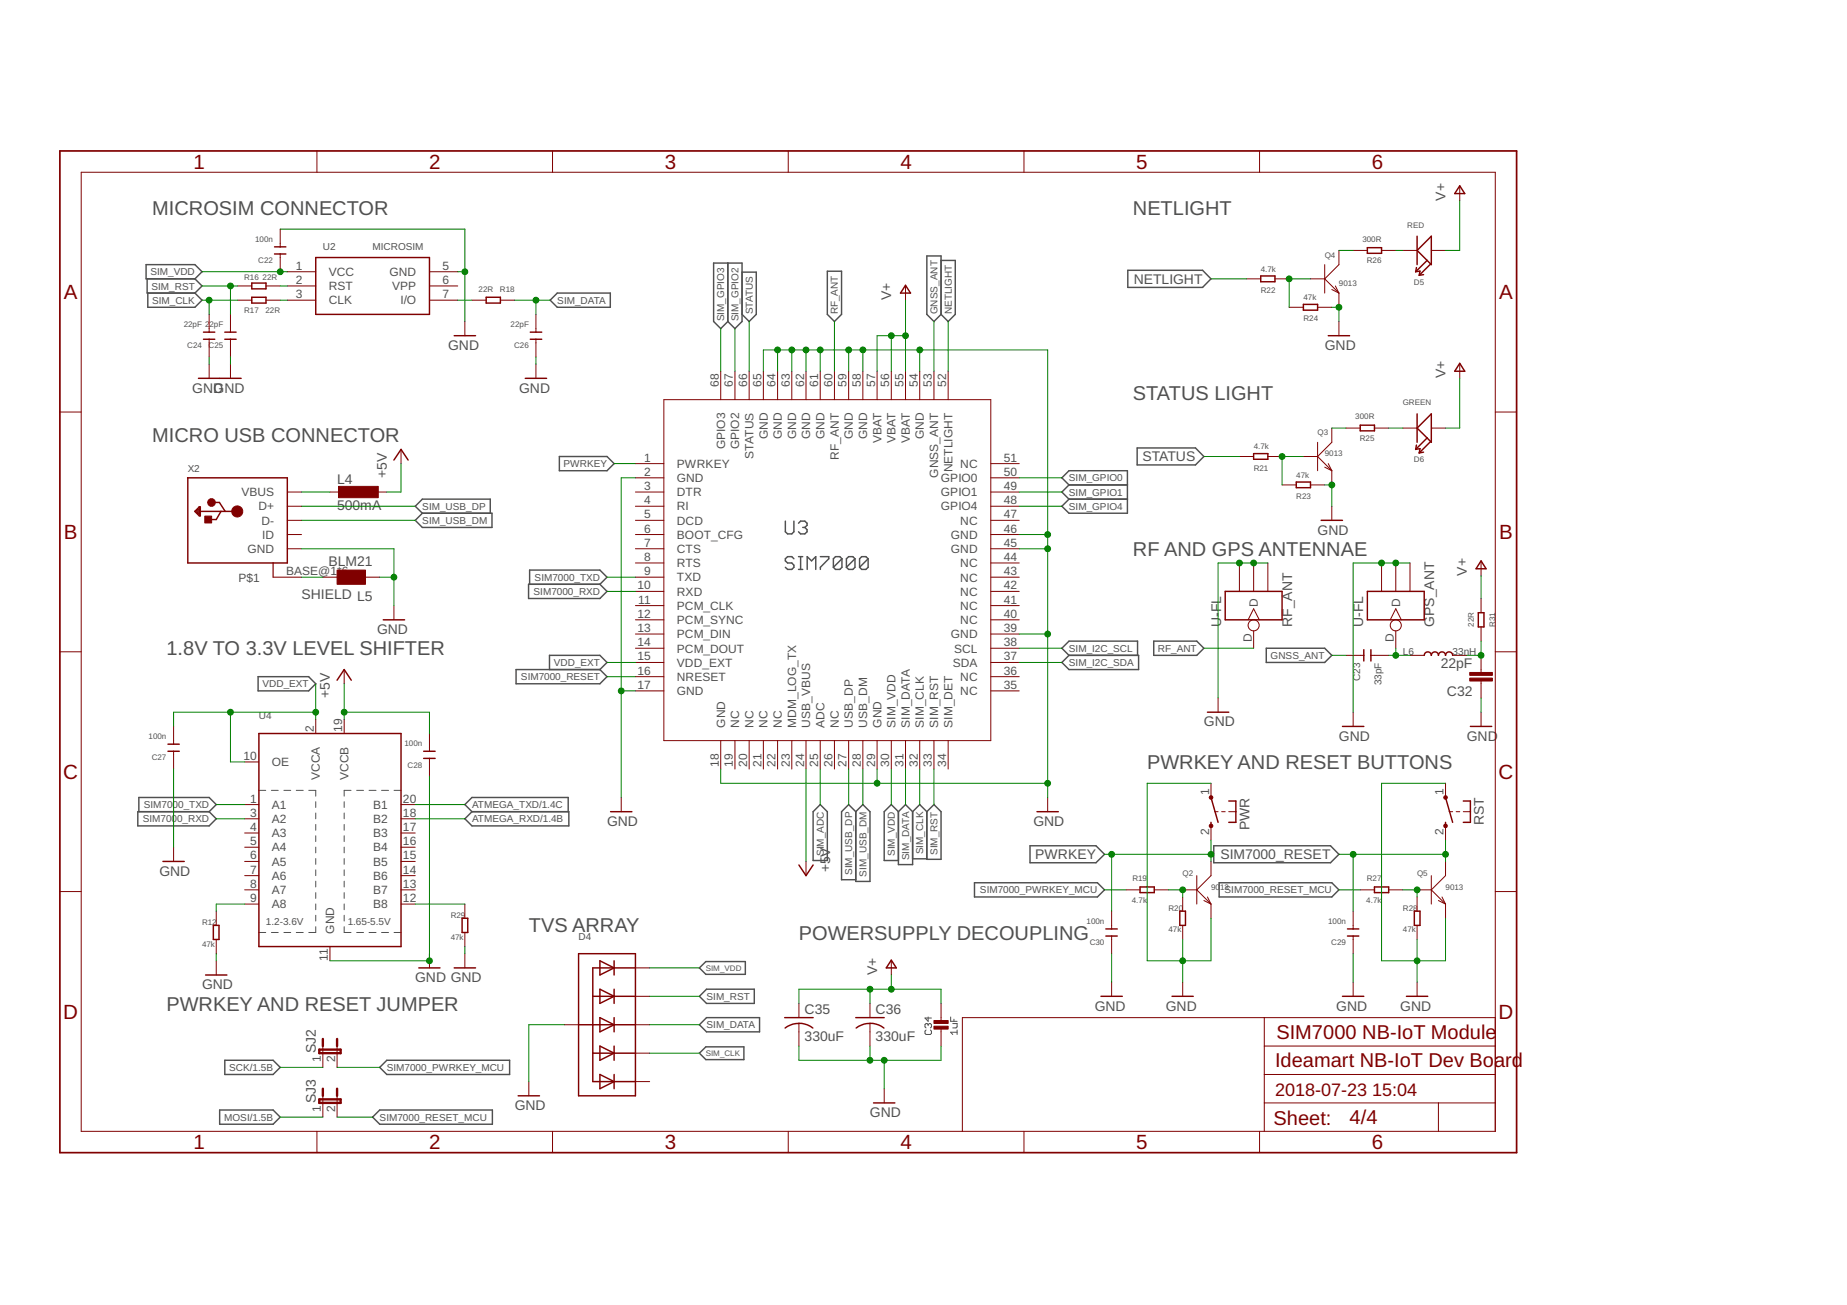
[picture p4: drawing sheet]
<svg xmlns="http://www.w3.org/2000/svg" width="297mm" height="210mm" viewBox="0 0 297 210" stroke-linecap="round" stroke-linejoin="round" font-family="sans-serif">
<g fill="none" stroke="#505050" stroke-width=".16">
<path d="M41.6 127.1h1.1M43.6 127.1h1.1M45.7 127.1h1.1M47.6 127.1h1.2M49.7 127.1h1.1v1M50.8 128.9v1M50.8 130.8v.9M50.8 132.6v.9M50.8 134.4v1M50.8 136.2v1M50.8 138.1v.9M50.8 139.9v.9"/>
<path d="M55.4 128.9v1M55.4 130.8v.9M55.4 132.6v.9M55.4 134.4v1M55.4 136.2v1M55.4 138.1v.9M55.4 139.9v.9M56.5 127.1h-1.1v1M57.4 127.1h1.1M59.4 127.1h1.1M61.4 127.1h1.1M63.4 127.1h1.1"/>
<path d="M41.6 150h1.1M43.6 150h1.1M45.7 150h1.1M47.6 150h1.2M50.8 149.1v.9h-1.1M50.8 141.7v1M50.8 143.6v.9M50.8 145.4v.9M50.8 147.2v.9M55.4 149.1v.9h1.1M55.4 141.7v1M55.4 143.6v.9"/>
<path d="M55.4 145.4v.9M55.4 147.2v.9M57.4 150h1.1M59.4 150h1.1M61.4 150h1.1M63.4 150h1.1M148.9 165.7l-.1 .2v.3l.1 .2h.7l.2-.2v-.3l-.2-.2M149.3 164.8l-.2-.2-.3 .2v.4l.1 .1M149.3 164.8l.2-.2 .3 .2v.4l-.2 .1M149.3 163.6v.7l-.5-.6h1M149.3 164.8v.2M152.9 163.6v.7h1"/>
<path d="M153.2 164.6h.7v.6l-.1 .1h-.6M153.4 163.9v.4M153.9 166h-1l.3 .4M153.9 165.7v.7"/>
</g>
<g fill="none" stroke="#505050" stroke-width=".23">
<path d="M23.5 42.6h7.8l1.2 1.1-1.2 1.2h-7.8zM23.7 44.9v2.2h7.6M23.8 47.1v2.3h7.5l1.2-1.1-1.2-1.2M31.3 44.9l1.2 1.1-1.2 1.1M88.5 48.3l1.1-1.2h8.5v2.3h-8.5zM114.8 42.3h4.5v9.4l-1.1 1.2-1.1-1.2-1.2 1.2-1.1-1.2zM117.1 42.3v9.4M119.3 43.8h2.3v6.8l-1.1 1.1-1.2-1.1M133.1 43.6h2.2v7l-1.1 1.1-1.1-1.1zM149.1 41.2h2.2v9.4l-1.1 1.1-1.1-1.1zM151.3 41.9h2.3v8.7l-1.1 1.1-1.2-1.1M181.4 43.5h12l1.4 1.4-1.4 1.3h-12z"/>
<path d="M90 73.4h7.6l1.2 1.2-1.2 1.1h-7.6zM171.9 78l-1.1-1.1 1.1-1.2h9.4v6.8h-9.4l-1.1-1.1 1.1-1.1M171.9 78h9.4M171.9 78l-1.1 1.1 1.1 1.2M182.9 72.1h9.4l1.3 1.3-1.3 1.4h-9.4zM66.8 83.7l1.1-1.2h11.2v2.3h-11.2zM67.9 82.5l-1.1-1.1 1.1-1.1h10.9v2.2M85 94h11.5l1.1 1.1-1.1 1.2h-11.5zM85.2 94v-2.3h11.3l1.1 1.1-1.1 1.2M126.3 83.8v1.7l.4 .4h.6l.4-.4v-1.7M127.7 89.9l-.4-.4h-.6l-.4 .4v.3l.4 .4h.6l.4 .3v.3l-.4 .4h-.6l-.4-.4M128.4 89.5h.7"/>
<path d="M128.4 91.6h.7M128.4 84.2l.4-.4h.6l.4 .4v.3l-.4 .3M128.8 89.5v2.1M129.1 84.8h.3M129.4 84.8l.4 .4v.3l-.4 .4h-.6l-.4-.4M129.8 91.6v-2.1l.7 .7 .7-.7v2.1M131.9 89.5h1.4v.4l-1.4 1.3v.4M135.4 89.9l-.3-.4h-.7l-.4 .4v1.3M135.4 89.9v1.3l-.3 .4h-.7l-.4-.4M135.4 89.9l-1.4 1.3M137.5 89.9l-.3-.4h-.7l-.4 .4v1.3M137.5 89.9v1.3l-.3 .4h-.7l-.4-.4"/>
<path d="M137.5 89.9l-1.4 1.3M139.6 89.9l-.3-.4h-.7l-.4 .4v1.3M139.6 89.9v1.3l-.3 .4h-.7l-.4-.4M139.6 89.9l-1.4 1.3M171.9 80.3h9.4M41.5 108.8h8.1l1.2 1.2-1.2 1.1h-8.1zM83 107.7h13.5l1.1 1.1-1.1 1.2h-13.5zM88.4 107.7v-2.3h8.1l1.1 1.2-1.1 1.1M170.8 106.6l1.1-1.2h11.2v2.3h-11.2zM171.9 105.4l-1.1-1.1 1.1-1.2h11v2.3M185.5 103.1h7l1.1 1.2-1.1 1.1h-7zM203.6 104.3h9.4l1.2 1.1-1.2 1.2h-9.4z"/>
<path d="M22.2 130.6h11.4l1.2 1.1-1.2 1.1h-11.4zM22.3 130.6v-2.3h11.3l1.2 1.1-1.2 1.2M75.9 130.6h15.6v2.2h-15.6l-1.1-1.1zM75.9 130.6l-1.1-1.2 1.1-1.1h15.5v2.3M130.8 130.6l1.1-1.2 1.2 1.2v7.8h-2.3zM137.6 130.6l-1.1-1.2-1.2 1.2v10.9h2.3M138.8 129.4l1.1 1.2v11.2h-2.3v-11.2zM144.5 130.6l1.1-1.2 1.2 1.2M144.5 130.6v8.5h2.3v-8.5M144.5 130.6l-1.2-1.2-1.1 1.2v7.8h2.3M146.8 130.6l1.1-1.2 1.2 1.2M146.8 138.1h2.3"/>
<path d="M150.2 129.4l1.1 1.2v7.6h-2.2v-7.6zM165.7 136h10.6l1.3 1.4-1.3 1.4h-10.6zM195.2 136h18.8l1.3 1.4-1.3 1.4h-18.8zM112.5 155.7l1-1h6.4v2h-6.4zM156.7 142h19.8l1.1 1.1-1.1 1.2h-19.8zM196.1 142h18.1l1.1 1.1-1.1 1.2h-18.1zM35.3 178.5h8.6l1.2 1.2-1.2 1.1h-8.6zM36.2 170.5h7.7l1.2 1.2-1.2 1.1h-7.7zM61.1 171.7l1.1-1.2h19.8v2.3h-19.8zM61.1 178.5h18.1v2.3h-18.1l-1.2-1.1zM112.5 164.8l1.1-1.1h8.6v2.3h-8.6zM112.5 169.4l1-1h6.1v2h-6.1z"/>
<path d="M112.5 160.3l1.1-1.2h7.7v2.3h-7.7z"/>
</g>
<g fill="none" stroke="#800000" stroke-width=".16">
<path d="M13.1 27.7h227.4v154.3h-227.4zM45.1 36.9v2.8M51 24.3v3.4M88.9 24.3v3.4M126.8 24.3v3.4M164.7 24.3v3.4M202.6 24.3v3.4M234.8 30v2.3M33.6 50.6v2.8M33.6 54.6v2.8M33.6 58.6v2.3M37.1 50.6v2.8"/>
<path d="M37.1 54.6v2.8M37.1 58.6v2.3M38.2 48.3h2.3M38.2 46h2.3M42.8 48.3h2.3M42.8 46h2.3M45.1 40.9v2.8M46.2 48.3h4.6M46.2 43.7h4.6M46.2 46h4.6M69.1 48.3h4.5M69.1 43.7h4.5"/>
<path d="M69.1 46h4.5M74.8 51.7v2.3M75.9 48.3h2.3M80.5 48.3h2.3M86.2 50.6v2.8M86.2 54.6v2.8M86.2 58.6v2.3M115.9 59.7v4.6M118.2 59.7v4.6M120.5 59.7v4.6M122.8 59.7v4.6M125.1 59.7v4.6"/>
<path d="M127.3 59.7v4.6M129.6 59.7v4.6M131.9 59.7v4.6M134.2 59.7v4.6M136.5 59.7v4.6M138.8 59.7v4.6M141.1 59.7v4.6M143.3 59.7v4.6M145.6 46v2.3M145.6 59.7v4.6M147.9 59.7v4.6M150.2 59.7v4.6"/>
<path d="M152.5 59.7v4.6M200.5 44.9h2.3M205 44.9h2.3M207.3 49.4h2.3M210.8 44.9h2.2M211.9 49.4h2.3M213 42.6v4.5M213 44.9l2.3 2.2M214.2 46.6l1.1 .5M214.8 46l.5 1.1M215.3 40.3v2.3l-2.3 2.3M215.3 47.1v2.3"/>
<path d="M215.3 51.7v2.3M217.6 40.3h2.3M222.2 40.3h2.3M225.6 40.3h2.3M230.2 40.3h2.3M234.8 58.6v2.3M9.6 66.3h3.5M46.2 79.1h2.3M53.1 79.1h2.3M59.9 79.1h2.3M64.5 72.3v2.3M102.2 79.1h4.6"/>
<path d="M102.2 76.9h4.6M102.2 74.6h4.6M106.8 64.3h52.5v54.8h-52.5zM159.3 79.1h4.6M159.3 76.9h4.6M159.3 74.6h4.6M199.3 73.4h2.3M203.9 73.4h2.3M206.2 78h2.3M209.6 73.4h2.3M210.8 78h2.2M211.9 71.1v4.6"/>
<path d="M211.9 73.4l2.3 2.3M213 75.1l1.2 .6M213.6 74.6l.6 1.1M214.2 68.9v2.2l-2.3 2.3M214.2 75.7v2.3M216.5 68.9h2.3M221 68.9h2.3M225.6 68.9h2.3M230.2 68.9h2.3M240.5 66.3h3.4M43.9 92.8h4.6M46.2 88.3h2.3"/>
<path d="M46.2 83.7h2.3M46.2 86h2.3M46.2 81.4h2.3M51.9 92.8h2.3M58.8 92.8h2.3M63.4 97.4v2.3M102.2 88.3h4.6M102.2 83.7h4.6M102.2 97.4h4.6M102.2 99.7h4.6M102.2 86h4.6M102.2 95.1h4.6"/>
<path d="M102.2 92.8h4.6M102.2 90.6h4.6M102.2 81.4h4.6M159.3 88.3h4.6M159.3 83.7h4.6M159.3 97.4h4.6M159.3 99.7h4.6M159.3 86h4.6M159.3 95.1h4.6M159.3 92.8h4.6M159.3 90.6h4.6M159.3 81.4h4.6"/>
<path d="M199.3 90.6v4.5M200.7 99.7l.9-1.8 .9 1.8M201.6 90.6v4.5M203.9 90.6v4.5M214.2 81.4v2.3M222.2 90.6v4.5M223.6 99.7l.9-1.8 .9 1.8M224.5 90.6v4.5M226.8 90.6v4.5M238.2 90.3v2.3M238.2 96.3v2.3M9.6 104.8h3.5"/>
<path d="M27.9 116.8v2.9M50.8 115.7v2.3M55.4 107.7v2.3M55.4 115.7v2.3M69.1 118v2.8M102.2 111.1h4.6M102.2 104.3h4.6M102.2 102h4.6M102.2 108.8h4.6M102.2 106.6h4.6M115.9 119.1v4.6M118.2 119.1v4.6"/>
<path d="M120.5 119.1v4.6M122.8 119.1v4.6M125.1 119.1v4.6M127.3 119.1v4.6M129.6 119.1v4.6M131.9 119.1v4.6M134.2 119.1v4.6M136.5 119.1v4.6M138.8 119.1v4.6M141.1 119.1v4.6M143.3 119.1v4.6M145.6 119.1v4.6"/>
<path d="M147.9 119.1v4.6M150.2 119.1v4.6M152.5 119.1v4.6M159.3 111.1h4.6M159.3 104.3h4.6M159.3 102h4.6M159.3 108.8h4.6M159.3 106.6h4.6M195.9 112.3v2.3M201.6 101.5v2.8M216.5 105.4h2.8M217.6 114.6v2.2"/>
<path d="M220.5 105.4h2.8M224.5 101.5v2.8M226.8 105.4h2.2M233.6 105.4h2.3M238.2 100.8v2.3M238.2 105.4v2.8M238.2 109.5v2.8M238.2 114.6v2.2M240.5 104.8h3.4M27.9 120.8v2.9M27.9 136.3v2.3M39.3 129.4h2.3"/>
<path d="M39.3 131.7h2.3M39.3 134h2.3M39.3 136.3h2.3M39.3 138.6h2.3M39.3 122.6h2.3M64.5 129.4h2.3M64.5 131.7h2.3M64.5 134h2.3M64.5 136.3h2.3M64.5 138.6h2.3M69.1 122v2.8M99.9 128.3v2.3"/>
<path d="M129.6 138.6v2.2M168.5 128.3v2.3M194.8 138.6v2.2l-2.3 2.3M194.8 126v2.3M194.8 132.8v2.3M195.3 130.6h.6M196.5 130.6h.5M197.6 130.6h1.2M232.5 138.6v2.2l-2.3 2.3M232.5 126v2.3M232.5 132.8v2.3M233 130.6h.6"/>
<path d="M234.2 130.6h.6M235.3 130.6h1.2M9.6 143.4h3.5M34.8 146.6v2.2M34.8 151.1v2.3M34.8 154.5v2.3M39.3 143.1h2.3M39.3 140.8h2.3M39.3 145.4h2.3M53.1 152.3v2.2M64.5 143.1h2.3M64.5 140.8h2.3"/>
<path d="M64.5 145.4h2.3M69.1 153.4v2.3M74.8 145.4v2.3M74.8 150v2.3M74.8 153.4v2.3M102.2 155.7h2.3M143.3 154.5v2.3M178.8 146.6v2.8M178.8 150.6v2.8M178.8 158v2.3M181.1 143.1h2.2M185.6 143.1h2.3"/>
<path d="M190.2 143.1h2.3M190.2 144.3v2.3M190.2 148.8v2.3M190.2 158v2.3M192.5 140.8v4.6M192.5 143.1l2.3 2.3M193.6 144.8l1.2 .6M194.2 144.3l.6 1.1M194.8 145.4v2.3M217.6 146.6v2.8M217.6 150.6v2.8M217.6 158v2.3"/>
<path d="M218.8 143.1h2.2M223.3 143.1h2.3M227.9 143.1h2.3M227.9 144.3v2.3M227.9 148.8v2.3M227.9 158v2.3M230.2 140.8v4.6M230.2 143.1l2.3 2.3M231.3 144.8l1.2 .6M231.9 144.3l.6 1.1M232.5 145.4v2.3M240.5 143.4h3.4"/>
<path d="M51.9 168.3v3.4M51.9 176.3v3.4M54.2 168.3v3.4M54.2 176.3v3.4M85 174v2.3M90.8 164.8h2.2M102.2 164.8h2.3M102.2 160.3h2.3M102.2 169.4h2.3M102.2 174h2.3M128.5 161.4v2.3M128.5 164.6v3.7"/>
<path d="M139.9 161.4v2.3M139.9 164.6v3.7M142.2 175.1v2.3M151.3 161.4v3M151.3 165.3v3M203.3 177.4h37.2M203.3 163.7v18.3M203.3 172.8h37.2M203.3 168.3h37.2M231.3 177.4v4.6M240.5 163.7h-85.7v18.3M51 182v3.4"/>
<path d="M88.9 182v3.4M126.8 182v3.4M164.7 182v3.4M202.6 182v3.4"/>
<circle cx="201.6" cy="100.6" r=".89"/>
<circle cx="224.5" cy="100.6" r=".89"/>
</g>
<path d="M9.6 24.3h234.3v161.1h-234.3z" fill="none" stroke="#800000" stroke-width=".28"/>
<g fill="none" stroke="#800000" stroke-width=".23">
<path d="M44.2 39.7h1.8M219.9 39.8h2.3v.9h-2.3zM227.9 38v4.6M234.8 29.9l.8 1.2h-1.6zM32.7 54.6h1.8M32.7 53.4h1.8M36.2 54.6h1.8M36.2 53.4h1.8M40.5 45.5h2.3v1h-2.3zM40.5 47.8h2.3v.9h-2.3zM44.2 40.9h1.8M50.8 41.4h18.3v9.2h-18.3z"/>
<path d="M73 54h3.5M78.2 47.8h2.3v.9h-2.3zM85.3 54.6h1.8M85.3 53.4h1.8M145.6 45.9l.8 1.2h-1.6zM202.8 44.4h2.2v.9h-2.2zM209.6 49h2.3v.9h-2.3zM213.6 54h3.4M227.7 43.7l.7-.1-.2 .7M227.8 43l-.1 .7M227.9 40.3l2.3-2.3v4.6zM228.9 44.2l-.7 .1"/>
<path d="M229.5 41.9l-1.8 1.8M230.1 42.5l-1.9 1.8M234.8 58.4l.8 1.3h-1.6zM30.2 76.9h16v13.7h-16v-13.7M31.9 60.9h6.9M63.4 74l1.1-1.7 1.1 1.7M84.5 60.9h3.4M201.6 73h2.3v.9h-2.3zM208.5 77.5h2.3v.9h-2.3zM218.8 68.4h2.2v.9h-2.2zM227.7 72.3l.7-.1-.2 .7M227.8 71.6l-.1 .7"/>
<path d="M227.9 66.6v4.5M228.9 72.7l-.7 .2M229.5 70.4l-1.6-1.5 2.3-2.3v4.5l-.1-.1M229.5 70.4l.6 .6M229.5 70.4l-1.8 1.9M230.1 71l-1.9 1.9M31.5 82.3l.4-.4v.7l-.2-.2v-.1M32 81.5h.2v1.5h-.2l-.7-.7zM32 81.5v1.3M32.2 82.3h6M34.4 80.8h.9l.9 1.5M35.5 82.3l-.7 1.3h-1.1"/>
<path d="M61.6 99.7h3.5M197 95.1h9.2v4.6h-9.2zM212.5 83.7h3.4M219.9 95.1h9.1v4.6h-9.1zM237.7 98.6h1v2.2h-1zM238.2 90.2l.8 1.3h-1.6zM27 119.7h1.8M41.6 118h22.9v34.3h-22.9zM54.2 109.4l1.2-1.7 1.1 1.7M194.2 114.6h3.4M215.9 116.8h3.4M219.3 104.5v1.8"/>
<path d="M220.5 104.5v1.8M229 105.4a.57 .57 0 0 1 .6-.6 .57 .57 0 0 1 .6 .6 .57 .57 0 0 1 .6-.6 .57 .57 0 0 1 .5 .6 .57 .57 0 0 1 .6-.6 .57 .57 0 0 1 .6 .6 .57 .57 0 0 1 .5-.6 .57 .57 0 0 1 .6 .6M236.5 116.8h3.4M26.2 138.6h3.4M27 120.8h1.8M68.1 120.8h1.9M68.1 122h1.9M98.2 130.6h3.4M128.5 139.1l1.1 1.7 1.2-1.7M166.8 130.6h3.4M194.8 132.3v.5M194.8 128.3l1.1 4"/>
<path d="M197.6 128.8h1.2v3.5h-1.2M232.5 132.3v.5M232.5 128.3l1.1 4M235.3 128.8h1.2v3.5h-1.2M33.1 156.8h3.4M34.3 148.8h.9v2.3h-.9zM67.4 155.7h3.4M73 155.7h3.5M74.3 147.7h.9v2.3h-.9zM93 153.4h9.2v22.9h-9.2zM96.5 154.5l2.3 1.2-2.3 1.1zM96.5 159.1l2.3 1.2-2.3 1.1z"/>
<path d="M98.8 154.5v2.3M98.8 159.1v2.3M102.2 155.7h-6.9v18.3h6.9M143.3 154.4l.8 1.3h-1.6zM177.8 150.6h1.9M177.8 149.4h1.9M183.3 142.7h2.3v.9h-2.3zM189.7 146.6h.9v2.2h-.9zM216.7 150.6h1.8M216.7 149.4h1.8M221 142.7h2.3v.9h-2.3zM227.5 146.6h.9v2.2h-.9z"/>
<path d="M83.3 176.3h3.5M93 164.8h9.2M95.3 160.3h6.9M95.3 169.4h6.9M96.5 163.7l2.3 1.1-2.3 1.2zM96.5 168.3l2.3 1.1-2.3 1.1zM96.5 172.8l2.3 1.2-2.3 1.1zM98.8 163.7v2.3M98.8 168.3v2.2M98.8 172.8v2.3M126.2 163.7h4.6M126.3 165.4a3.7 3.7 0 0 1 4.4 0"/>
<path d="M137.6 163.7h4.6M137.7 165.4a3.7 3.7 0 0 1 4.5 0M140.5 177.4h3.4M177.1 160.3h3.4M188.5 160.3h3.4M215.9 160.3h3.4M226.2 160.3h3.4"/>
</g>
<g fill="#800000" stroke="#800000" stroke-width=".16">
<circle cx="194.8" cy="128.3" r=".3"/>
<circle cx="194.8" cy="132.8" r=".3"/>
<circle cx="232.5" cy="128.3" r=".3"/>
<circle cx="232.5" cy="132.8" r=".3"/>
<circle cx="38.2" cy="82.3" r=".9"/>
<circle cx="34" cy="80.8" r=".63"/>
</g>
<g fill="#800000" stroke="#800000" stroke-width=".16">
<path d="M32.9 83h1.1v1.1h-1.1z"/>
<path d="M54.4 78.2h6.4v1.9h-6.4z"/>
<path d="M150.2 165.1h2.3v.4h-2.3z"/>
<path d="M150.2 164.1h2.3v.5h-2.3z"/>
<path d="M54.2 91.7h4.6v2.3h-4.6z"/>
<path d="M236.4 108.2h3.6v.4h-3.6z"/>
<path d="M236.4 109.1h3.6v.4h-3.6z"/>
</g>
<path d="M43.9 90.6v2.2" fill="none" stroke="#800000" stroke-width=".19"/>
<path d="M51.4 168.8h3.4v.6h-3.4zM51.4 176.8h3.4v.6h-3.4zM51.9 167.1v1.2M51.9 175.1v1.2M54.2 167.1v1.2M54.2 175.1v1.2" fill="none" stroke="#800000" stroke-width=".38"/>
<g fill="none" stroke="#008000" stroke-width=".16">
<path d="M45.1 36.9h29.7v14.8M234.8 32.3v8h-2.3M32.5 43.7h13.7M32.5 48.3h5.7M32.5 46h5.7M33.6 48.3v2.3M33.6 57.4v1.2M37.1 46v4.6M37.1 57.4v1.2M45.1 48.3h1.1M45.1 46h1.1M73.6 43.7h1.2"/>
<path d="M73.6 48.3h2.3M82.8 48.3h5.7M86.2 48.3v2.3M86.2 57.4v1.2M115.9 52.9v6.8M118.2 52.9v6.8M120.5 51.7v8M122.8 59.7v-3.4h45.7v72M125.1 56.3v3.4M127.3 56.3v3.4M129.6 56.3v3.4M131.9 56.3v3.4"/>
<path d="M134.2 51.7v8M136.5 56.3v3.4M138.8 56.3v3.4M143.3 54v5.7M145.6 54h-4.5v5.7M145.6 48.3v11.4M147.9 56.3v3.4M150.2 51.7v8M152.5 51.7v8M194.8 44.9h5.7M210.8 44.9h-3.5v4.5M214.2 49.4h1.1v2.3"/>
<path d="M215.3 40.3h2.3M224.5 40.3h1.1M48.5 79.1h4.6M64.5 74.6v4.5h-2.3M98.8 74.6h3.4M102.2 76.9h-2.3v51.4M163.9 76.9h6.9M163.9 79.1h6.9M193.6 73.4h5.7M209.6 73.4h-3.4v4.6M213 78h1.2v3.4M214.2 68.9h2.3"/>
<path d="M223.3 68.9h2.3M234.8 60.9v8h-2.3M48.5 88.3h14.9v9.1M48.5 92.8h3.4M48.5 81.4h18.3M48.5 83.7h18.3M61.1 92.8h2.3M97.6 92.8h4.6M97.6 95.1h4.6M163.9 86h4.6M163.9 88.3h4.6M163.9 81.4h6.9"/>
<path d="M203.9 90.6h-8v21.7M226.8 90.6h-9.2v24M238.2 92.6v3.7M37.1 114.6v8h2.2M50.8 114.6h-22.9v2.2M50.8 110v5.7M55.4 114.6h13.7v3.4M55.4 110v5.7M97.6 106.6h4.6M97.6 108.8h4.6M99.9 111.1h2.3M163.9 102h4.6"/>
<path d="M163.9 104.3h6.9M163.9 106.6h6.9M193.6 104.3h8M214.2 105.4h2.3M223.3 105.4h3.5M224.5 104.3v1.1M238.2 103.1v2.3h-2.3M238.2 112.3v2.3M27.9 123.7v12.6M34.8 129.4h4.5M34.8 131.7h4.5M66.8 129.4h8"/>
<path d="M66.8 131.7h8M69.1 124.8v29.7h-16M115.9 123.7v2.3h52.6M129.6 123.7v14.9M131.9 123.7v5.7M136.5 123.7v5.7M138.8 123.7v5.7M141.1 123.7v2.3M143.3 123.7v5.7M145.6 123.7v5.7M147.9 123.7v5.7M150.2 123.7v5.7"/>
<path d="M177.6 137.4h17.2M178.8 137.4v9.2M194.8 126h-10.3v28.5h10.3v-6.8M194.8 135.1v3.5M215.3 137.4h17.2M217.6 137.4v9.2M232.5 126h-10.3v28.5h10.3v-6.8M232.5 135.1v3.5M34.8 153.4v1.1M39.3 145.4h-4.5v1.2M66.8 145.4h8M74.8 152.3v1.1"/>
<path d="M104.5 155.7h8M139.9 159.1v2.3M143.3 156.8v2.3M177.6 143.1h3.5M178.8 153.4v4.6M187.9 143.1h2.3v1.2M190.2 151.1v6.9M215.3 143.1h3.5M217.6 153.4v4.6M225.6 143.1h2.3v1.2M227.9 151.1v6.9M45.1 171.7h6.8"/>
<path d="M45.1 179.7h6.8M54.2 171.7h6.9M54.2 179.7h5.7M90.8 164.8h-5.8v9.2M104.5 164.8h8M104.5 169.4h8M104.5 160.3h8M128.5 161.4v-2.3h22.8v2.3M128.5 168.3v2.2h22.8v-2.2M139.9 168.3v2.2M142.2 170.5v4.6"/>
</g>
<g fill="#008000" stroke="#008000" stroke-width=".16">
<circle cx="129.6" cy="56.3" r=".47"/>
<circle cx="127.3" cy="56.3" r=".47"/>
<circle cx="125.1" cy="56.3" r=".47"/>
<circle cx="138.8" cy="56.3" r=".47"/>
<circle cx="131.9" cy="56.3" r=".47"/>
<circle cx="136.5" cy="56.3" r=".47"/>
<circle cx="147.9" cy="56.3" r=".47"/>
<circle cx="168.5" cy="126" r=".47"/>
<circle cx="141.1" cy="126" r=".47"/>
<circle cx="168.5" cy="86" r=".47"/>
<circle cx="168.5" cy="88.3" r=".47"/>
<circle cx="168.5" cy="102" r=".47"/>
<circle cx="190.2" cy="154.5" r=".47"/>
<circle cx="215.3" cy="49.4" r=".47"/>
<circle cx="214.2" cy="78" r=".47"/>
<circle cx="74.8" cy="43.7" r=".47"/>
<circle cx="227.9" cy="154.5" r=".47"/>
<circle cx="201.6" cy="90.6" r=".47"/>
<circle cx="199.3" cy="90.6" r=".47"/>
<circle cx="99.9" cy="111.1" r=".47"/>
<circle cx="224.5" cy="90.6" r=".47"/>
<circle cx="222.2" cy="90.6" r=".47"/>
<circle cx="63.4" cy="92.8" r=".47"/>
<circle cx="69.1" cy="154.5" r=".47"/>
<circle cx="139.9" cy="170.5" r=".47"/>
<circle cx="142.2" cy="170.5" r=".47"/>
<circle cx="86.2" cy="48.3" r=".47"/>
<circle cx="33.6" cy="48.3" r=".47"/>
<circle cx="37.1" cy="46" r=".47"/>
<circle cx="45.1" cy="43.7" r=".47"/>
<circle cx="206.2" cy="73.4" r=".47"/>
<circle cx="207.3" cy="44.9" r=".47"/>
<circle cx="194.8" cy="137.4" r=".47"/>
<circle cx="178.8" cy="137.4" r=".47"/>
<circle cx="190.2" cy="143.1" r=".47"/>
<circle cx="145.6" cy="54" r=".47"/>
<circle cx="143.3" cy="54" r=".47"/>
<circle cx="139.9" cy="159.1" r=".47"/>
<circle cx="143.3" cy="159.1" r=".47"/>
<circle cx="227.9" cy="143.1" r=".47"/>
<circle cx="232.5" cy="137.4" r=".47"/>
<circle cx="217.6" cy="137.4" r=".47"/>
<circle cx="37.1" cy="114.6" r=".47"/>
<circle cx="50.8" cy="114.6" r=".47"/>
<circle cx="224.5" cy="105.4" r=".47"/>
<circle cx="55.4" cy="114.6" r=".47"/>
<circle cx="238.2" cy="105.4" r=".47"/>
</g>
<g font-size="3.3" fill="#800000">
<text x="31.1" y="27.2">1</text>
<text x="69" y="27.2">2</text>
<text x="106.9" y="27.2">3</text>
<text x="144.8" y="27.2">4</text>
<text x="182.7" y="27.2">5</text>
<text x="220.6" y="27.2">6</text>
<text x="10.2" y="48.2">A</text>
<text x="241.1" y="48.2">A</text>
<text x="10.2" y="86.7">B</text>
<text x="241.1" y="86.7">B</text>
<text x="10.2" y="125.3">C</text>
<text x="241" y="125.3">C</text>
<text x="10.2" y="163.9">D</text>
<text x="241" y="163.9">D</text>
<text x="31.1" y="184.8">1</text>
<text x="69" y="184.8">2</text>
<text x="106.9" y="184.8">3</text>
<text x="144.8" y="184.8">4</text>
<text x="182.7" y="184.8">5</text>
<text x="220.6" y="184.8">6</text>
</g>
<g font-size="3.2" fill="#505050">
<text x="24.5" y="34.6">MICROSIM CONNECTOR</text>
<text x="182.2" y="34.6">NETLIGHT</text>
<text x="182.2" y="64.3">STATUS LIGHT</text>
<text x="24.5" y="71.1">MICRO USB CONNECTOR</text>
<text x="182.2" y="89.4">RF AND GPS ANTENNAE</text>
<text x="26.8" y="105.4">1.8V TO 3.3V LEVEL SHIFTER</text>
<text x="184.5" y="123.7">PWRKEY AND RESET BUTTONS</text>
<text x="85.1" y="150">TVS ARRAY</text>
<text x="128.5" y="151.1">POWERSUPPLY DECOUPLING</text>
<text x="26.8" y="162.5">PWRKEY AND RESET JUMPER</text>
</g>
<g font-size="3.2" fill="#800000">
<text x="205.3" y="167.1">SIM7000 NB-IoT Module</text>
<text x="205" y="171.7">Ideamart NB-IoT Dev Board</text>
<text x="204.8" y="180.9">Sheet:</text>
<text x="217" y="180.8">4/4</text>
</g>
<g font-size="2.9" fill="#800000">
<text x="205" y="176.3">2018-07-23</text>
<text x="220.7" y="176.3">15:04</text>
</g>
<g font-size="2.2" fill="#505050">
<text x="232.5" y="32.3" transform="rotate(-90 232.5 32.3)">V+</text>
<text x="182.3" y="45.7">NETLIGHT</text>
<text x="143.3" y="48.3" transform="rotate(-90 143.3 48.3)">V+</text>
<text x="72.1" y="56.3">GND</text>
<text x="213" y="56.3">GND</text>
<text x="30.9" y="63.1">GND</text>
<text x="34.3" y="63.1">GND</text>
<text x="83.5" y="63.1">GND</text>
<text x="232.5" y="60.9" transform="rotate(-90 232.5 60.9)">V+</text>
<text x="54.2" y="77.8">L4</text>
<text x="62.2" y="76.8" transform="rotate(-90 62.2 76.8)">+5V</text>
<text x="183.7" y="74.2">STATUS</text>
<text x="54.2" y="82.1">500mA</text>
<text x="211.9" y="86">GND</text>
<text x="52.8" y="91">BLM21</text>
<text x="235.9" y="92.6" transform="rotate(-90 235.9 92.6)">V+</text>
<text x="48.5" y="96.3">SHIELD L5</text>
<text x="60.6" y="102">GND</text>
<text x="196.4" y="100.8" transform="rotate(-90 196.4 100.8)">U-FL</text>
<text x="207.8" y="100.8" transform="rotate(-90 207.8 100.8)">RF_ANT</text>
<text x="219.2" y="100.8" transform="rotate(-90 219.2 100.8)">U-FL</text>
<text x="230.7" y="100.8" transform="rotate(-90 230.7 100.8)">GPS_ANT</text>
<text x="231.7" y="107.4">22pF</text>
<text x="53.1" y="112.3" transform="rotate(-90 53.1 112.3)">+5V</text>
<text x="232.7" y="111.9">C32</text>
<text x="193.6" y="116.8">GND</text>
<text x="215.3" y="119.1">GND</text>
<text x="235.9" y="119.1">GND</text>
<text x="97.6" y="132.8">GND</text>
<text x="166.2" y="132.8">GND</text>
<text x="200.9" y="133.6" transform="rotate(-90 200.9 133.6)">PWR</text>
<text x="238.7" y="132.8" transform="rotate(-90 238.7 132.8)">RST</text>
<text x="25.6" y="140.8">GND</text>
<text x="133.5" y="140.3" transform="rotate(-90 133.5 140.3)">+5V</text>
<text x="166.5" y="138.2">PWRKEY</text>
<text x="196.3" y="138.2">SIM7000_RESET</text>
<text x="32.5" y="159.1">GND</text>
<text x="66.8" y="158">GND GND</text>
<text x="141.1" y="156.8" transform="rotate(-90 141.1 156.8)">V+</text>
<text x="129.4" y="167.5">330uF</text>
<text x="129.4" y="163.1">C35</text>
<text x="140.8" y="167.5">330uF</text>
<text x="140.8" y="163.1">C36</text>
<text x="176.1" y="162.5">GND</text>
<text x="187.5" y="162.5">GND</text>
<text x="214.9" y="162.5">GND</text>
<text x="225.2" y="162.5">GND</text>
<text x="50.8" y="169.4" transform="rotate(-90 50.8 169.4)">SJ2</text>
<text x="50.8" y="177.4" transform="rotate(-90 50.8 177.4)">SJ3</text>
<text x="82.8" y="178.5">GND</text>
<text x="139.9" y="179.7">GND</text>
</g>
<g font-size="1.9" fill="#505050">
<text x="47.6" y="48">3</text>
<text x="47.6" y="45.7">2</text>
<text x="47.6" y="43.4">1</text>
<text x="52.9" y="46.7">RST</text>
<text x="52.9" y="44.4">VCC</text>
<text x="62.7" y="44.4">GND</text>
<text x="63.1" y="46.7">VPP</text>
<text x="71.2" y="43.4">5</text>
<text x="71.2" y="48">7</text>
<text x="71.2" y="45.7">6</text>
<text x="52.9" y="49">CLK</text>
<text x="64.4" y="49">I/O</text>
<text x="115.6" y="62.2" transform="rotate(-90 115.6 62.2)">68</text>
<text x="117.9" y="62.2" transform="rotate(-90 117.9 62.2)">67</text>
<text x="120.2" y="62.2" transform="rotate(-90 120.2 62.2)">66</text>
<text x="122.4" y="62.2" transform="rotate(-90 122.4 62.2)">65</text>
<text x="124.7" y="62.2" transform="rotate(-90 124.7 62.2)">64</text>
<text x="127" y="62.2" transform="rotate(-90 127 62.2)">63</text>
<text x="129.3" y="62.2" transform="rotate(-90 129.3 62.2)">62</text>
<text x="131.6" y="62.2" transform="rotate(-90 131.6 62.2)">61</text>
<text x="133.9" y="62.2" transform="rotate(-90 133.9 62.2)">60</text>
<text x="136.2" y="62.2" transform="rotate(-90 136.2 62.2)">59</text>
<text x="138.4" y="62.2" transform="rotate(-90 138.4 62.2)">58</text>
<text x="140.7" y="62.2" transform="rotate(-90 140.7 62.2)">57</text>
<text x="143" y="62.2" transform="rotate(-90 143 62.2)">56</text>
<text x="145.3" y="62.2" transform="rotate(-90 145.3 62.2)">55</text>
<text x="147.6" y="62.2" transform="rotate(-90 147.6 62.2)">54</text>
<text x="149.9" y="62.2" transform="rotate(-90 149.9 62.2)">53</text>
<text x="152.2" y="62.2" transform="rotate(-90 152.2 62.2)">52</text>
<text x="123.5" y="70.7" transform="rotate(-90 123.5 70.7)">GND</text>
<text x="125.7" y="70.7" transform="rotate(-90 125.7 70.7)">GND</text>
<text x="128" y="70.7" transform="rotate(-90 128 70.7)">GND</text>
<text x="130.3" y="70.7" transform="rotate(-90 130.3 70.7)">GND</text>
<text x="132.6" y="70.7" transform="rotate(-90 132.6 70.7)">GND</text>
<text x="137.2" y="70.7" transform="rotate(-90 137.2 70.7)">GND</text>
<text x="139.5" y="70.7" transform="rotate(-90 139.5 70.7)">GND</text>
<text x="141.7" y="71.3" transform="rotate(-90 141.7 71.3)">VBAT</text>
<text x="144" y="71.3" transform="rotate(-90 144 71.3)">VBAT</text>
<text x="146.3" y="71.3" transform="rotate(-90 146.3 71.3)">VBAT</text>
<text x="148.6" y="70.7" transform="rotate(-90 148.6 70.7)">GND</text>
<text x="103.6" y="76.5">2</text>
<text x="103.6" y="74.2">1</text>
<text x="108.9" y="77.5">GND</text>
<text x="108.9" y="75.2">PWRKEY</text>
<text x="116.6" y="72.3" transform="rotate(-90 116.6 72.3)">GPIO3</text>
<text x="118.9" y="72.3" transform="rotate(-90 118.9 72.3)">GPIO2</text>
<text x="121.2" y="73.8" transform="rotate(-90 121.2 73.8)">STATUS</text>
<text x="134.9" y="73.9" transform="rotate(-90 134.9 73.9)">RF_ANT</text>
<text x="150.9" y="76.8" transform="rotate(-90 150.9 76.8)">GNSS_ANT</text>
<text x="151.3" y="77.5">GPIO0</text>
<text x="153.2" y="76" transform="rotate(-90 153.2 76)">NETLIGHT</text>
<text x="154.4" y="75.3">NC</text>
<text x="161.4" y="76.5">50</text>
<text x="161.4" y="74.2">51</text>
<text x="38.8" y="79.8">VBUS</text>
<text x="41.6" y="82.1">D+</text>
<text x="103.6" y="83.4">5</text>
<text x="103.6" y="78.8">3</text>
<text x="103.6" y="81.1">4</text>
<text x="108.9" y="79.8">DTR</text>
<text x="108.9" y="82.1">RI</text>
<text x="151.3" y="82.1">GPIO4</text>
<text x="151.3" y="79.8">GPIO1</text>
<text x="161.4" y="83.4">47</text>
<text x="161.4" y="81.1">48</text>
<text x="161.4" y="78.8">49</text>
<text x="39.8" y="89">GND</text>
<text x="42.1" y="84.4">D-</text>
<text x="42.2" y="86.7">ID</text>
<text x="103.6" y="88">7</text>
<text x="103.6" y="85.7">6</text>
<text x="108.9" y="89">CTS</text>
<text x="108.9" y="84.4">DCD</text>
<text x="108.9" y="86.7">BOOT_CFG</text>
<text x="152.9" y="89">GND</text>
<text x="152.9" y="86.7">GND</text>
<text x="154.4" y="84.4">NC</text>
<text x="161.4" y="88">45</text>
<text x="161.4" y="85.7">46</text>
<text x="38.4" y="93.5">P$1</text>
<text x="46" y="92.5">BASE@1</text>
<text x="54.2" y="92.5">*6</text>
<text x="102.5" y="94.8">10</text>
<text x="103.6" y="90.2">8</text>
<text x="103.6" y="92.5">9</text>
<text x="108.9" y="91.2">RTS</text>
<text x="108.9" y="95.8">RXD</text>
<text x="108.9" y="93.5">TXD</text>
<text x="154.4" y="95.8">NC</text>
<text x="154.4" y="93.5">NC</text>
<text x="154.4" y="91.2">NC</text>
<text x="161.4" y="94.8">42</text>
<text x="161.4" y="92.5">43</text>
<text x="161.4" y="90.2">44</text>
<text x="102.5" y="101.7">13</text>
<text x="102.5" y="99.4">12</text>
<text x="102.7" y="97.1">11</text>
<text x="108.9" y="98.1">PCM_CLK</text>
<text x="108.9" y="100.4">PCM_SYNC</text>
<text x="154.4" y="100.4">NC</text>
<text x="154.4" y="98.1">NC</text>
<text x="161.4" y="101.7">39</text>
<text x="161.4" y="99.4">40</text>
<text x="161.4" y="97.1">41</text>
<text x="202.3" y="97.6" transform="rotate(-90 202.3 97.6)">D</text>
<text x="225.2" y="97.6" transform="rotate(-90 225.2 97.6)">D</text>
<text x="102.5" y="104">14</text>
<text x="102.5" y="106.2">15</text>
<text x="108.9" y="105">PCM_DOUT</text>
<text x="108.9" y="102.7">PCM_DIN</text>
<text x="108.9" y="107.2">VDD_EXT</text>
<text x="152.9" y="102.7">GND</text>
<text x="153.3" y="107.2">SDA</text>
<text x="153.5" y="105">SCL</text>
<text x="161.4" y="104">38</text>
<text x="161.4" y="106.2">37</text>
<text x="201.3" y="103.2" transform="rotate(-90 201.3 103.2)">D</text>
<text x="224.2" y="103.2" transform="rotate(-90 224.2 103.2)">D</text>
<text x="102.5" y="110.8">17</text>
<text x="102.5" y="108.5">16</text>
<text x="108.9" y="111.8">GND</text>
<text x="108.9" y="109.5">NRESET</text>
<text x="154.4" y="111.8">NC</text>
<text x="154.4" y="109.5">NC</text>
<text x="161.4" y="110.8">35</text>
<text x="161.4" y="108.5">36</text>
<text x="50.5" y="117.7" transform="rotate(-90 50.5 117.7)">2</text>
<text x="55" y="117.7" transform="rotate(-90 55 117.7)">19</text>
<text x="116.6" y="117" transform="rotate(-90 116.6 117)">GND</text>
<text x="118.9" y="117" transform="rotate(-90 118.9 117)">NC</text>
<text x="121.2" y="117" transform="rotate(-90 121.2 117)">NC</text>
<text x="123.5" y="117" transform="rotate(-90 123.5 117)">NC</text>
<text x="125.7" y="117" transform="rotate(-90 125.7 117)">NC</text>
<text x="128" y="117" transform="rotate(-90 128 117)">MDM_LOG_TX</text>
<text x="130.3" y="117" transform="rotate(-90 130.3 117)">USB_VBUS</text>
<text x="132.6" y="117" transform="rotate(-90 132.6 117)">ADC</text>
<text x="134.9" y="117" transform="rotate(-90 134.9 117)">NC</text>
<text x="137.2" y="117" transform="rotate(-90 137.2 117)">USB_DP</text>
<text x="139.5" y="117" transform="rotate(-90 139.5 117)">USB_DM</text>
<text x="141.7" y="117" transform="rotate(-90 141.7 117)">GND</text>
<text x="144" y="117" transform="rotate(-90 144 117)">SIM_VDD</text>
<text x="146.3" y="117" transform="rotate(-90 146.3 117)">SIM_DATA</text>
<text x="148.6" y="117" transform="rotate(-90 148.6 117)">SIM_CLK</text>
<text x="150.9" y="117" transform="rotate(-90 150.9 117)">SIM_RST</text>
<text x="153.2" y="117" transform="rotate(-90 153.2 117)">SIM_DET</text>
<text x="39.2" y="122.2">10</text>
<text x="43.7" y="123.2">OE</text>
<text x="51.5" y="125.5" transform="rotate(-90 51.5 125.5)">VCCA</text>
<text x="56" y="125.5" transform="rotate(-90 56 125.5)">VCCB</text>
<text x="115.6" y="123.4" transform="rotate(-90 115.6 123.4)">18</text>
<text x="117.9" y="123.4" transform="rotate(-90 117.9 123.4)">19</text>
<text x="120.2" y="123.4" transform="rotate(-90 120.2 123.4)">20</text>
<text x="122.4" y="123.4" transform="rotate(-90 122.4 123.4)">21</text>
<text x="124.7" y="123.4" transform="rotate(-90 124.7 123.4)">22</text>
<text x="127" y="123.4" transform="rotate(-90 127 123.4)">23</text>
<text x="129.3" y="123.4" transform="rotate(-90 129.3 123.4)">24</text>
<text x="131.6" y="123.4" transform="rotate(-90 131.6 123.4)">25</text>
<text x="133.9" y="123.4" transform="rotate(-90 133.9 123.4)">26</text>
<text x="136.2" y="123.4" transform="rotate(-90 136.2 123.4)">27</text>
<text x="138.4" y="123.4" transform="rotate(-90 138.4 123.4)">28</text>
<text x="140.7" y="123.4" transform="rotate(-90 140.7 123.4)">29</text>
<text x="143" y="123.4" transform="rotate(-90 143 123.4)">30</text>
<text x="145.3" y="123.4" transform="rotate(-90 145.3 123.4)">31</text>
<text x="147.6" y="123.4" transform="rotate(-90 147.6 123.4)">32</text>
<text x="149.9" y="123.4" transform="rotate(-90 149.9 123.4)">33</text>
<text x="152.2" y="123.4" transform="rotate(-90 152.2 123.4)">34</text>
<text x="40.2" y="129.1">1</text>
<text x="40.2" y="131.4">3</text>
<text x="43.7" y="130.1">A1</text>
<text x="60" y="130.1">B1</text>
<text x="64.8" y="129.1">20</text>
<text x="64.8" y="131.4">18</text>
<text x="194.4" y="127.9" transform="rotate(-90 194.4 127.9)">1</text>
<text x="232.2" y="127.9" transform="rotate(-90 232.2 127.9)">1</text>
<text x="40.2" y="133.7">4</text>
<text x="40.2" y="135.9">5</text>
<text x="43.7" y="132.4">A2</text>
<text x="43.7" y="134.7">A3</text>
<text x="43.7" y="137">A4</text>
<text x="60" y="132.4">B2</text>
<text x="60" y="134.7">B3</text>
<text x="60" y="137">B4</text>
<text x="64.8" y="133.7">17</text>
<text x="64.8" y="135.9">16</text>
<text x="194.4" y="134.2" transform="rotate(-90 194.4 134.2)">2</text>
<text x="232.2" y="134.2" transform="rotate(-90 232.2 134.2)">2</text>
<text x="40.2" y="138.2">6</text>
<text x="40.2" y="140.5">7</text>
<text x="40.2" y="142.8">8</text>
<text x="43.7" y="139.2">A5</text>
<text x="43.7" y="141.5">A6</text>
<text x="43.7" y="143.8">A7</text>
<text x="60" y="139.2">B5</text>
<text x="60" y="141.5">B6</text>
<text x="60" y="143.8">B7</text>
<text x="64.8" y="138.2">15</text>
<text x="64.8" y="140.5">14</text>
<text x="64.8" y="142.8">13</text>
<text x="40.2" y="145.1">9</text>
<text x="43.7" y="146.1">A8</text>
<text x="60" y="146.1">B8</text>
<text x="64.8" y="145.1">12</text>
<text x="52.7" y="154.6" transform="rotate(-90 52.7 154.6)">11</text>
<text x="53.7" y="150.2" transform="rotate(-90 53.7 150.2)">GND</text>
<text x="51.6" y="170.8" transform="rotate(-90 51.6 170.8)">1</text>
<text x="53.9" y="170.8" transform="rotate(-90 53.9 170.8)">2</text>
<text x="51.6" y="178.8" transform="rotate(-90 51.6 178.8)">1</text>
<text x="53.9" y="178.8" transform="rotate(-90 53.9 178.8)">2</text>
</g>
<g font-size="1.6" fill="#505050">
<text x="51.9" y="40.3">U2</text>
<text x="59.9" y="40.3">MICROSIM</text>
<text x="24.2" y="44.3">SIM_VDD</text>
<text x="24.4" y="46.6">SIM_RST</text>
<text x="24.5" y="48.9">SIM_CLK</text>
<text x="89.6" y="48.9">SIM_DATA</text>
<text x="116.5" y="51.7" transform="rotate(-90 116.5 51.7)">SIM_GPIO3</text>
<text x="118.8" y="51.7" transform="rotate(-90 118.8 51.7)">SIM_GPIO2</text>
<text x="121.1" y="50.6" transform="rotate(-90 121.1 50.6)">STATUS</text>
<text x="134.8" y="50.6" transform="rotate(-90 134.8 50.6)">RF_ANT</text>
<text x="150.8" y="50.6" transform="rotate(-90 150.8 50.6)">GNSS_ANT</text>
<text x="153.1" y="50.6" transform="rotate(-90 153.1 50.6)">NETLIGHT</text>
<text x="30.2" y="75.9">X2</text>
<text x="90.6" y="75.1">PWRKEY</text>
<text x="171.9" y="77.4">SIM_GPIO0</text>
<text x="67.9" y="82">SIM_USB_DP</text>
<text x="171.9" y="79.7">SIM_GPIO1</text>
<text x="171.9" y="82">SIM_GPIO4</text>
<text x="67.9" y="84.3">SIM_USB_DM</text>
<text x="85.8" y="95.7">SIM7000_RXD</text>
<text x="86" y="93.4">SIM7000_TXD</text>
<text x="89.1" y="107.1">VDD_EXT</text>
<text x="171.9" y="104.8">SIM_I2C_SCL</text>
<text x="171.9" y="107.1">SIM_I2C_SDA</text>
<text x="186.2" y="104.8">RF_ANT</text>
<text x="204.3" y="106">GNSS_ANT</text>
<text x="225.6" y="105.4">L6</text>
<text x="233.6" y="105.4">33nH</text>
<text x="42.2" y="110.6">VDD_EXT</text>
<text x="83.8" y="109.4">SIM7000_RESET</text>
<text x="218.8" y="109.5" transform="rotate(-90 218.8 109.5)">C23</text>
<text x="222.2" y="110.2" transform="rotate(-90 222.2 110.2)">33pF</text>
<text x="41.6" y="115.7">U4</text>
<text x="23.1" y="130">SIM7000_TXD</text>
<text x="75.9" y="130">ATMEGA_TXD/1.4C</text>
<text x="23" y="132.3">SIM7000_RXD</text>
<text x="75.9" y="132.3">ATMEGA_RXD/1.4B</text>
<text x="132.5" y="137.7" transform="rotate(-90 132.5 137.7)">SIM_ADC</text>
<text x="143.9" y="137.7" transform="rotate(-90 143.9 137.7)">SIM_VDD</text>
<text x="148.5" y="137.4" transform="rotate(-90 148.5 137.4)">SIM_CLK</text>
<text x="150.8" y="137.5" transform="rotate(-90 150.8 137.5)">SIM_RST</text>
<text x="137.1" y="140.8" transform="rotate(-90 137.1 140.8)">SIM_USB_DP</text>
<text x="139.3" y="141" transform="rotate(-90 139.3 141)">SIM_USB_DM</text>
<text x="146.2" y="138.4" transform="rotate(-90 146.2 138.4)">SIM_DATA</text>
<text x="157.6" y="143.7">SIM7000_PWRKEY_MCU</text>
<text x="196.9" y="143.7">SIM7000_RESET_MCU</text>
<text x="42.8" y="148.8">1.2-3.6V</text>
<text x="55.9" y="148.8">1.65-5.5V</text>
<text x="93.1" y="151.1">D4</text>
<text x="113.6" y="160.8">SIM_RST</text>
<text x="113.6" y="165.4">SIM_DATA</text>
<text x="36.8" y="172.3">SCK/1.5B</text>
<text x="62.2" y="172.3">SIM7000_PWRKEY_MCU</text>
<text x="36.1" y="180.3">MOSI/1.5B</text>
<text x="61.1" y="180.3">SIM7000_RESET_MCU</text>
</g>
<g font-size="1.3" fill="#505050">
<text x="41" y="38.9">100n</text>
<text x="213" y="41.4">Q4</text>
<text x="219.1" y="38.9">300R</text>
<text x="226.3" y="36.6">RED</text>
<text x="39.3" y="45.1">R16</text>
<text x="41.5" y="42.3">C22</text>
<text x="42.2" y="45.1">22R</text>
<text x="77" y="46.9">22R</text>
<text x="80.4" y="46.9">R18</text>
<text x="202.8" y="43.7">4.7k</text>
<text x="202.8" y="47.1">R22</text>
<text x="215.3" y="46">9013</text>
<text x="219.8" y="42.3">R26</text>
<text x="227.4" y="45.8">D5</text>
<text x="29.5" y="52.6">22pF 2</text>
<text x="33.7" y="52.6">2pF</text>
<text x="39.3" y="50.3">R17</text>
<text x="42.7" y="50.3">22R</text>
<text x="82.1" y="52.6">22pF</text>
<text x="209.6" y="48.3">47k</text>
<text x="209.6" y="51.7">R24</text>
<text x="30.1" y="56">C24</text>
<text x="33.5" y="56">C25</text>
<text x="82.7" y="56">C26</text>
<text x="225.6" y="65.2">GREEN</text>
<text x="211.9" y="70">Q3</text>
<text x="218" y="67.5">300R</text>
<text x="218.7" y="70.9">R25</text>
<text x="201.6" y="72.3">4.7k</text>
<text x="201.6" y="75.7">R21</text>
<text x="208.5" y="76.8">47k</text>
<text x="213" y="73.4">9013</text>
<text x="227.4" y="74.3">D6</text>
<text x="208.5" y="80.3">R23</text>
<text x="237" y="100.8" transform="rotate(-90 237 100.8)">22R</text>
<text x="240.5" y="100.8" transform="rotate(-90 240.5 100.8)">R31</text>
<text x="23.9" y="118.9">100n</text>
<text x="24.4" y="122.3">C27</text>
<text x="65" y="120">100n</text>
<text x="65.5" y="123.5">C28</text>
<text x="182.1" y="141.7">R19</text>
<text x="190.2" y="140.8">Q2</text>
<text x="194.8" y="143.1">90</text>
<text x="196.2" y="143.1">13</text>
<text x="219.8" y="141.7">R27</text>
<text x="227.9" y="140.8">Q5</text>
<text x="232.5" y="143.1">9013</text>
<text x="32.5" y="148.8">R12</text>
<text x="72.5" y="147.7">R29</text>
<text x="174.7" y="148.6">100n</text>
<text x="182" y="145.2">4.7k</text>
<text x="187.9" y="150">47k</text>
<text x="187.9" y="146.5">R20</text>
<text x="213.6" y="148.6">100n</text>
<text x="219.7" y="145.2">4.7k</text>
<text x="225.6" y="150">47k</text>
<text x="225.6" y="146.5">R28</text>
<text x="32.5" y="152.3">47k</text>
<text x="72.5" y="151.1">47k</text>
<text x="175.3" y="152">C30</text>
<text x="214.1" y="152">C29</text>
<text x="113.5" y="156.1">SIM_VDD</text>
<text x="113.5" y="169.9">SIM_CLK</text>
</g>
</svg>
